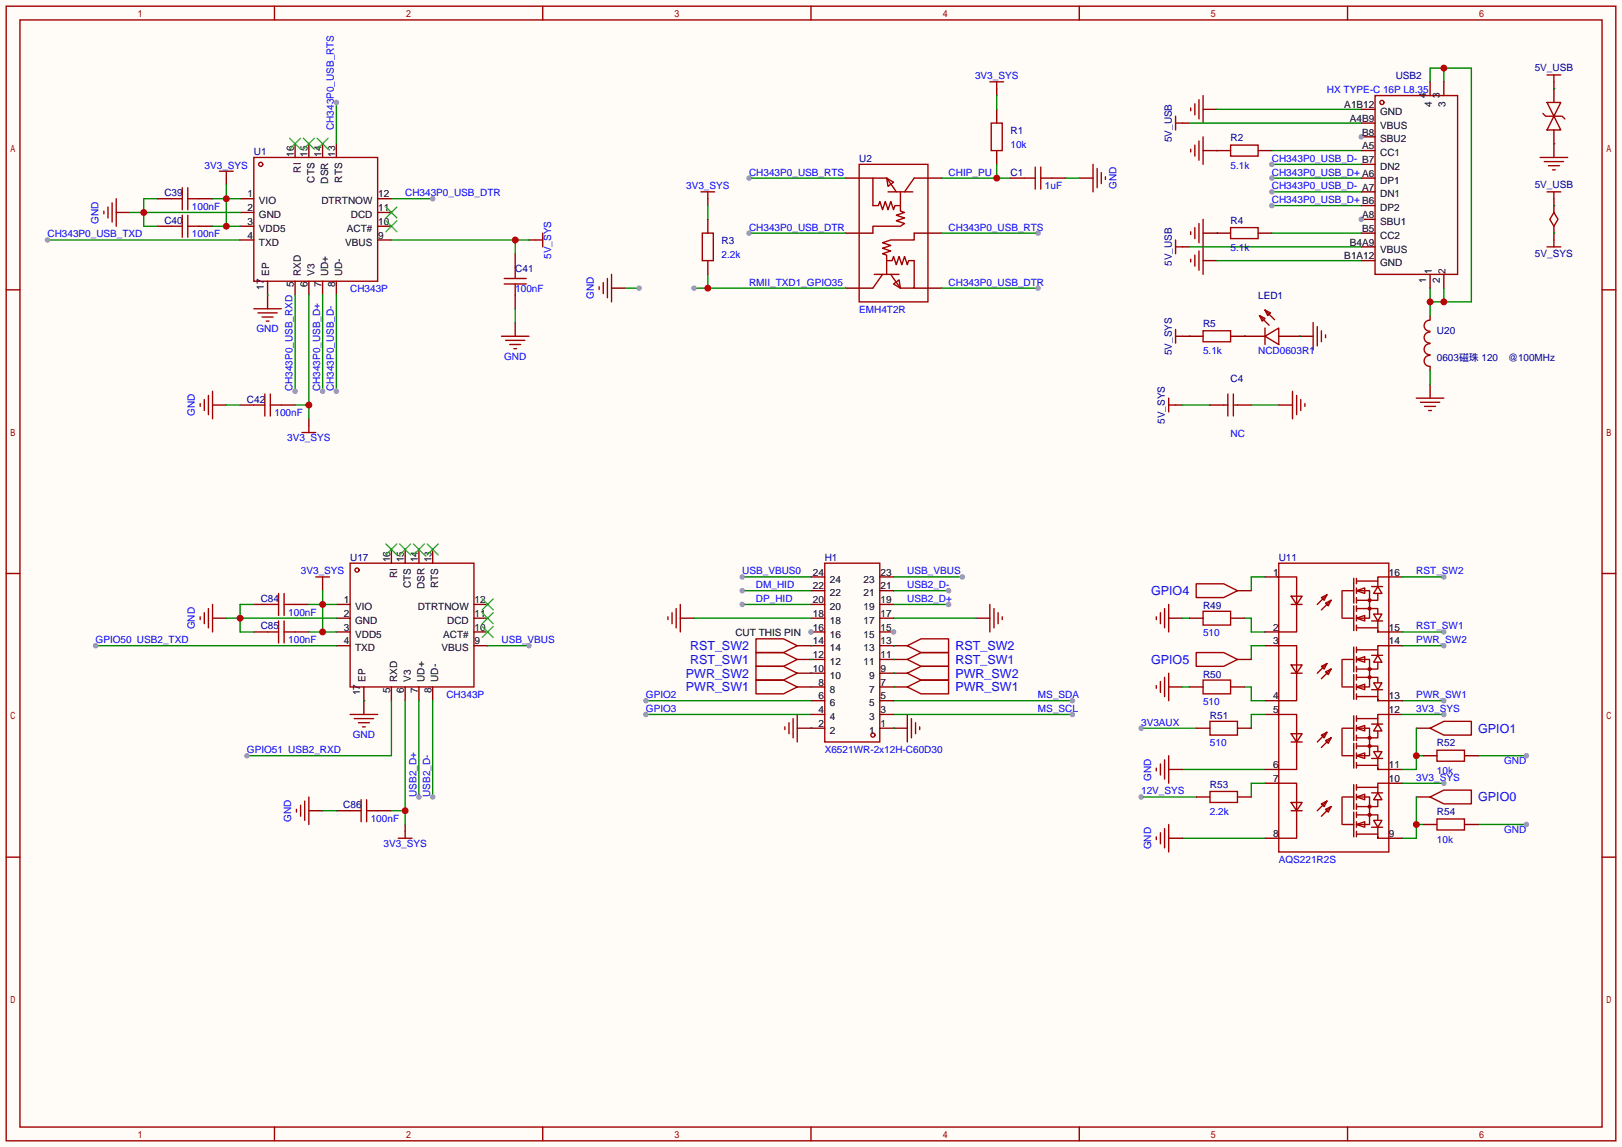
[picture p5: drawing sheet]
<svg xmlns="http://www.w3.org/2000/svg" width="299mm" height="212mm" viewBox="0 0 299 212" stroke-linecap="round" stroke-linejoin="round" font-family="sans-serif">
<path d="M0 0h299.5v211.8h-299.5z" fill="#fffcf7"/>
<g fill="none" stroke="#a10000" stroke-width=".25">
<path d="M1.1 1.1h297.2v209.6h-297.2zM3.7 3.7h292.1v204.5h-292.1zM50.7 1.1v2.6M100.2 1.1v2.6M149.7 1.1v2.6M199.3 1.1v2.6M248.8 1.1v2.6M1.1 53.5h2.6M295.8 53.5h2.5M1.1 105.9h2.6M295.8 105.9h2.5M1.1 158.3h2.6"/>
<path d="M295.8 158.3h2.5M50.7 208.2v2.5M100.2 208.2v2.5M149.7 208.2v2.5M199.3 208.2v2.5M248.8 208.2v2.5"/>
</g>
<path d="M229.7 114.2h1.3v2.5h2.6M233.6 106.6h-2.6v2.5M233.6 119.3h-2.6v2.5M229.7 126.9h1.3v2.5h2.6M259 129.4h7.6" fill="none" stroke="#008700" stroke-width=".25"/>
<circle cx="266.6" cy="129.4" r=".51" fill="#999"/>
<path d="M147.2 119.3h2.5M165 119.3h2.5M147.2 121.8h2.5M147.2 126.9h2.5M147.2 124.3h2.5M165 121.8h2.5M165 126.9h2.5M165 124.3h2.5M261.5 134.5h2.5M261.5 147.2h2.5" fill="none" stroke="#870000" stroke-width=".25"/>
<path d="M139.6 118h5.1l2.5 1.3-2.5 1.2h-5.1zM167.5 119.3l2.6-1.3h5v2.5h-5zM139.6 120.5h5.1l2.5 1.3-2.5 1.3h-5.1zM139.6 125.6h5.1l2.5 1.3-2.5 1.2h-5.1zM139.6 123.1h5.1l2.5 1.2-2.5 1.3h-5.1zM167.5 121.8l2.6-1.3h5v2.6h-5zM167.5 126.9l2.6-1.3h5v2.5h-5zM167.5 124.3l2.6-1.2h5v2.5h-5zM264 134.5l2.6-1.3h5.1v2.6h-5.1zM264 147.2l2.6-1.3h5.1v2.6h-5.1z" fill="none" stroke="#a10000" stroke-width=".25"/>
<path d="M272.9 139.6h8.9" fill="none" stroke="#008700" stroke-width=".25"/>
<circle cx="281.8" cy="139.6" r=".51" fill="#999"/>
<path d="M272.9 152.3h8.9" fill="none" stroke="#008700" stroke-width=".25"/>
<circle cx="281.8" cy="152.3" r=".51" fill="#999"/>
<path d="M218.3 114.2h1.3M210.7 134.5h10.2M218.3 126.9h1.3M218.3 154.8h15.3M218.3 142.1h15.3" fill="none" stroke="#008700" stroke-width=".25"/>
<path d="M286.9 38v1.2M286.9 41.8v1.3M215.8 114.2h2.5M228.5 109.1h2.5M215.8 126.9h2.5M228.5 121.8h2.5" fill="none" stroke="#870000" stroke-width=".25"/>
<path d="M286.9 39.2l.8 1.3-.8 1.3-.8-1.3zM213.5 113.9v.5M214.2 113.2v2M215 112.4v3.6M215.8 111.6v5.1M220.9 107.8h5l2.6 1.3-2.6 1.3h-5zM213.5 126.6v.5M214.2 125.9v2M215 125.1v3.6M215.8 124.3v5.1M220.9 120.5h5l2.6 1.3-2.6 1.3h-5z" fill="none" stroke="#a10000" stroke-width=".25"/>
<circle cx="210.7" cy="134.5" r=".51" fill="#999"/>
<path d="M210.7 147.2h10.2" fill="none" stroke="#008700" stroke-width=".25"/>
<circle cx="210.7" cy="147.2" r=".51" fill="#999"/>
<g fill="none" stroke="#870000" stroke-width=".25">
<path d="M286.9 15.1v1.3M218.3 22.7h1.3M222.1 20.2h2.6M222.1 27.8h2.6M286.9 26.5v2.6M286.9 36.7v1.3M218.3 45.6h1.3M222.1 48.1h2.6M222.1 43.1h2.6M264 58.3v.8M286.9 43.1v1.2M217 74.8h1.3"/>
<path d="M218.3 62.1h1.3M236.1 74.8h2.5M239.9 62.1h2.5M264 67.7v.8M264 71v2.5M125.6 114.2h2.5M180.2 114.2h2.6M233.6 119.3h2.5M233.6 106.6h2.5M233.6 116.7h2.5M256.4 119.3h2.6M256.4 106.6h2.6"/>
<path d="M256.4 116.7h2.6M147.2 134.5h2.5M165 134.5h2.5M233.6 132h2.5M233.6 129.4h2.5M256.4 132h2.6M256.4 129.4h2.6M233.6 144.7h2.5M233.6 154.8h2.5M233.6 142.1h2.5M256.4 144.7h2.6M256.4 154.8h2.6"/>
<path d="M256.4 142.1h2.6"/>
</g>
<g fill="none" stroke="#a10000" stroke-width=".25">
<path d="M219.8 19.9v.5M220.6 19.2v2M221.4 18.4v3.6M222.1 17.7v5M285.6 13.8h2.6M286.9 13.8v1.3M217 21.5v2.5M217 22.7h1.3M219.8 27.6v.5M220.6 26.8v2M221.4 26v3.6M222.1 25.3v5.1"/>
<path d="M284.4 29.1h5M285.1 29.8h3.6M285.6 35.4h2.6M285.9 30.6h2M286.6 31.4h.5M286.9 35.4v1.3M217 44.3v2.6M217 45.6h1.3M219.8 42.8v.5M219.8 47.9v.5M220.6 42v2.1M220.6 47.1v2"/>
<path d="M221.4 41.3v3.5M221.4 46.4v3.5M222.1 40.5v10.2M242.4 59.6v5M264 59.1a1.01 1.01 0 0 0-1.1 1.1 1.01 1.01 0 0 0 1.1 1M285.6 45.6h2.6M286.9 44.3v1.3M215.8 73.5v2.6M215.8 74.8h1.2M217 60.8v2.6M217 62.1h1.3M238.6 72.3v5"/>
<path d="M239.4 73v3.6M240.2 73.8v2M240.9 74.5v.6M243.2 60.3v3.6M244 61.1v2M244.7 61.8v.6M261.5 73.5h5.1M262.3 74.3h3.5M263 75.1h2M263.8 75.8h.5M264 65.6a1.01 1.01 0 0 0-1.1 1 1.01 1.01 0 0 0 1.1 1.1M264 63.5a1.01 1.01 0 0 0-1.1 1 1.01 1.01 0 0 0 1.1 1"/>
<path d="M264 61.3a1.01 1.01 0 0 0-1.1 1 1.01 1.01 0 0 0 1.1 1.1M123.3 113.9v.5M124.1 113.2v2M124.8 112.4v3.6M125.6 111.6v5.1M182.8 111.6v5.1M183.5 112.4v3.6M184.3 113.2v2M185 113.9v.5M235.8 119.3h3.6v10.1h-3.3M235.8 106.6h3.6v10.1h-3.3M236.1 104h20.3v53.4h-20.3z"/>
<path d="M238.4 110.1h2l-1 1.5zM238.4 111.6h2M244 110.4l1-.5-.5 1zM244.7 111.4l1-.5-.5 1zM245 109.9l-1.8 1.7M245.7 110.9l-1.7 1.7M247.8 109.1v5.1M247.9 114.2h2M247.9 109.1h2M249.9 106.8v4.6M249.9 111.9v4.6M249.9 119.5v4.6"/>
<path d="M250.4 114.2l1.6-.5v1zM250.4 109.1l1.6-.5v1zM250.4 106.8v1M250.4 108.6v1M250.4 110.4v1M250.4 111.9v1M250.4 113.7v1M250.4 115.4v1.1M250.4 119.5v1M250.6 109.1h2.3v1.8h1.5v-1.3M250.6 112.4h3.8v1M250.6 110.9h2.3v3.3h-2.3"/>
<path d="M250.6 116h3.8M253.2 114.7h2.1M253.2 108.3h2.1M253.6 113.4h1.5l-.7 1.3zM254.4 108.3l.7 1.3h-1.5zM254.4 114.7v2v-.2M254.4 107.3v1M254.4 116.7h2M256.4 119.3h-2v.7h-3.8M256.4 106.6h-2v.7h-3.8M144.9 134.2v.5M145.7 133.5v2"/>
<path d="M146.4 132.7v3.6M147.2 132v5M167.5 132v5M168.3 132.7v3.6M169 133.5v2M169.8 134.2v.5M235.8 132h3.6v10.1h-3.3M238.4 135.5h2l-1 1.5zM238.4 122.8h2l-1 1.5zM238.4 137h2M238.4 124.3h2M244 135.8l1-.5-.5 1z"/>
<path d="M244 123.1l1-.5-.5 1zM244.7 136.8l1-.5-.5 1zM244.7 124.1l1-.5-.5 1zM245 135.3l-1.8 1.7M245 122.6l-1.8 1.7M245.7 136.3l-1.7 1.7M245.7 123.6l-1.7 1.7M247.8 121.8v5.1M247.8 134.5v5.1M247.9 134.5h2M247.9 139.6h2M247.9 121.8h2"/>
<path d="M247.9 126.9h2M249.9 124.6v4.6M249.9 132.2v4.6M249.9 137.3v4.6M250.4 134.5l1.6-.5v1zM250.4 139.6l1.6-.5v1zM250.4 121.8l1.6-.5v1zM250.4 126.9l1.6-.5v1zM250.4 121.3v1M250.4 123.1v1M250.4 124.6v1M250.4 126.4v1"/>
<path d="M250.4 128.1v1.1M250.4 132.2v1M250.4 134v1M250.4 135.8v1M250.4 137.3v1M250.4 139.1v1M250.6 136.3h2.3v3.3h-2.3M250.6 137.8h3.8v1M250.6 134.5h2.3v1.8h1.5v-1.3M250.6 123.6h2.3v3.3h-2.3M250.6 125.1h3.8v1M250.6 121.8h2.3v1.8h1.5v-1.3"/>
<path d="M250.6 128.7h3.8M253.2 133.7h2.1M253.2 121h2.1M253.2 127.4h2.1M253.6 138.8h1.5l-.7 1.3zM253.6 126.1h1.5l-.7 1.3zM254.4 133.7l.7 1.3h-1.5zM254.4 127.4v2v-.2M254.4 121l.7 1.3h-1.5zM254.4 120v1M254.4 132.7v1M254.4 129.4h2"/>
<path d="M256.4 132h-2v.7h-3.8M235.8 144.7h3.6v10.1h-3.3M238.4 148.2h2l-1 1.5zM238.4 149.7h2M244 148.5l1-.5-.5 1zM244.7 149.5l1-.5-.5 1zM245 148l-1.8 1.7M245.7 149l-1.7 1.7M247.8 147.2v5.1M247.9 147.2h2M247.9 152.3h2M249.9 144.9v4.6"/>
<path d="M249.9 150v4.6M250.4 147.2l1.6-.5v1zM250.4 152.3l1.6-.5v1zM250.4 140.8v1.1M250.4 144.9v1M250.4 146.7v1M250.4 148.5v1M250.4 150v1M250.4 151.8v1M250.4 153.5v1.1M250.6 149h2.3v3.3h-2.3M250.6 150.5h3.8v1"/>
<path d="M250.6 147.2h2.3v1.8h1.5v-1.3M250.6 154.1h3.8M250.6 141.4h3.8M253.2 146.4h2.1M253.2 152.8h2.1M253.2 140.1h2.1M253.6 151.5h1.5l-.7 1.3zM254.4 152.8v2v-.2M254.4 146.4l.7 1.3h-1.5zM254.4 140.1v2v-.2M254.4 145.4v1M254.4 154.8h2"/>
<path d="M254.4 142.1h2M256.4 144.7h-2v.7h-3.8"/>
<circle cx="252.9" cy="110.9" r=".25"/>
<circle cx="252.9" cy="112.4" r=".25"/>
<circle cx="252.9" cy="137.8" r=".25"/>
<circle cx="252.9" cy="125.1" r=".25"/>
<circle cx="252.9" cy="136.3" r=".25"/>
<circle cx="252.9" cy="123.6" r=".25"/>
<circle cx="252.9" cy="150.5" r=".25"/>
<circle cx="252.9" cy="149" r=".25"/>
</g>
<path d="M224.7 27.8h.1M224.7 43.1h.1M218.3 74.8h5.1M219.6 62.1h.1M229.7 62.1h.1M231 74.8h5.1M239.9 62.1h.1M233.6 132h-2.6v2.5M259 132h7.6M233.6 144.7h-2.6v2.5" fill="none" stroke="#008700" stroke-width=".25"/>
<circle cx="266.6" cy="132" r=".51" fill="#999"/>
<path d="M259 119.3h7.6" fill="none" stroke="#008700" stroke-width=".25"/>
<circle cx="266.6" cy="119.3" r=".51" fill="#999"/>
<path d="M259 116.7h7.6" fill="none" stroke="#008700" stroke-width=".25"/>
<circle cx="266.6" cy="116.7" r=".51" fill="#999"/>
<path d="M259 106.6h7.6" fill="none" stroke="#008700" stroke-width=".25"/>
<circle cx="266.6" cy="106.6" r=".51" fill="#999"/>
<path d="M259 144.7h7.6" fill="none" stroke="#008700" stroke-width=".25"/>
<circle cx="266.6" cy="144.7" r=".51" fill="#999"/>
<path d="M261.5 147.2v7.6h-2.5M261.5 152.3h1.3" fill="none" stroke="#008700" stroke-width=".25"/>
<circle cx="261.5" cy="152.3" r=".63" fill="#c00"/>
<path d="M261.5 134.5v7.6h-2.5M261.5 139.6h1.3" fill="none" stroke="#008700" stroke-width=".25"/>
<circle cx="261.5" cy="139.6" r=".63" fill="#c00"/>
<g fill="none" stroke="#870000" stroke-width=".25">
<path d="M184 16.4v1.3M29.1 36.7h2.5M36.7 36.7h2.5M41.8 32.9v1.3M44.3 36.7h2.6M44.3 39.2h2.6M54.5 26.5v2.6M57 26.5v2.6M59.6 26.5v2.6M62.1 26.5v2.6M69.7 36.7h2.6M69.7 39.2h2.6"/>
<path d="M130.7 36.7v1.3M29.1 41.8h2.5M36.7 41.8h2.5M44.3 44.3h2.6M44.3 41.8h2.6M49.4 51.9v5.1M54.5 51.9v2.6M57 51.9v2.6M59.6 51.9v2.6M62.1 51.9v2.6M69.7 44.3h2.6M69.7 41.8h2.6"/>
<path d="M95.1 46.9v2.5M95.1 54.5v2.5M95.1 59.6v2.5M97.7 44.3h1.2M39.2 74.8h2.6M44.3 74.8h2.6M51.9 74.8h2.6M57 77.3v1.3M46.9 111.6h2.5M46.9 116.7h2.5M54.5 111.6h2.5M54.5 116.7h2.5"/>
<path d="M59.6 107.8v1.3M62.1 111.6h2.5M62.1 114.2h2.5M62.1 116.7h2.5M62.1 119.3h2.5M72.3 101.5v2.5M74.8 101.5v2.5M77.3 101.5v2.5M79.9 101.5v2.5M87.5 111.6h2.5M87.5 114.2h2.5M87.5 116.7h2.5"/>
<path d="M87.5 119.3h2.5M67.2 126.9v5.1M72.3 126.9v2.5M74.8 126.9v2.5M77.3 126.9v2.5M79.9 126.9v2.5M57 149.7h2.6M62.1 149.7h2.5M69.7 149.7h2.6M74.8 152.3v1.2M215.8 142.1h2.5M215.8 154.8h2.5"/>
</g>
<g fill="none" stroke="#a10000" stroke-width=".25">
<path d="M182.8 15.1h2.5M184 15.1v1.3M31.6 36.7h2.1M33.7 34.7v4M33.7 39.8v4M34.7 34.7v4M34.7 39.8v4M34.7 36.7h2M40.5 31.6h2.6M41.8 31.6v1.3M46.9 29.1h22.8v22.8h-22.8zM129.4 35.4h2.6"/>
<path d="M130.7 35.4v1.3M31.6 41.8h2.1M34.7 41.8h2M46.9 57h5M47.6 57.8h3.6M48.4 58.5h2M49.1 59.3h.6M93.1 52.5h4.1M93.1 51.4h4.1M95.1 49.4v2M95.1 52.5v2M98.9 44.3h1.3"/>
<path d="M100.2 43.1v2.5M37 74.5v.6M37.7 73.8v2M38.5 73v3.6M39.2 72.3v5M46.9 74.8h2M48.9 72.8v4M49.9 74.8h2M49.9 72.8v4M55.8 79.9h2.5M57 78.6v1.3M92.6 62.1h5.1"/>
<path d="M93.3 62.9h3.6M94.1 63.6h2M94.9 64.4h.5M49.4 116.7h2M49.4 111.6h2M51.4 109.6v4.1M51.4 114.7v4M52.5 116.7h2M52.5 109.6v4.1M52.5 114.7v4M52.5 111.6h2M58.3 106.6h2.5"/>
<path d="M59.6 106.6v1.2M64.6 104h22.9v22.9h-22.9zM64.6 132h5.1M65.4 132.7h3.6M66.2 133.5h2M66.9 134.2h.5M215.8 139.6v5.1M54.7 149.5v.5M55.5 148.7v2M56.3 148v3.5M57 147.2v5.1M64.6 149.7h2.1"/>
<path d="M66.7 147.7v4.1M67.7 149.7h2M67.7 147.7v4.1M73.5 154.8h2.6M74.8 153.5v1.3M213.5 141.9v.5M213.5 154.6v.5M214.2 141.1v2M214.2 153.8v2M215 140.3v3.6M215 153v3.6M215.8 152.3v5.1"/>
<circle cx="48.1" cy="30.4" r=".38"/>
<circle cx="65.9" cy="105.3" r=".38"/>
</g>
<g fill="none" stroke="#3c3" stroke-width=".25">
<path d="M53.5 25.5l2 2.1M55.5 25.5l-2 2.1M56 25.5l2 2.1M58 25.5l-2 2.1M58.5 25.5l2.1 2.1M60.6 25.5l-2.1 2.1M71.2 38.2l2.1 2.1M73.3 38.2l-2.1 2.1M71.2 40.8l2.1 2M73.3 40.8l-2.1 2M71.2 100.5l2.1 2M73.3 100.5l-2.1 2"/>
<path d="M73.8 100.5l2 2M75.8 100.5l-2 2M76.3 100.5l2.1 2M78.4 100.5l-2.1 2M78.9 100.5l2 2M80.9 100.5l-2 2M89 115.7l2.1 2M89 113.2l2.1 2M89 110.6l2.1 2M91.1 115.7l-2.1 2M91.1 113.2l-2.1 2M91.1 110.6l-2.1 2"/>
</g>
<path d="M39.2 36.7h5.1M41.8 34.2v7.6M39.2 41.8h5.1M49.4 54.5h.1M67.2 129.4h.1" fill="none" stroke="#008700" stroke-width=".25"/>
<g fill="#c00">
<circle cx="41.8" cy="36.7" r=".63"/>
<circle cx="41.8" cy="41.8" r=".63"/>
</g>
<path d="M57 116.7h5.1M57 111.6h5.1M59.6 109.1v7.6" fill="none" stroke="#008700" stroke-width=".25"/>
<g fill="#c00">
<circle cx="59.6" cy="116.7" r=".63"/>
<circle cx="59.6" cy="111.6" r=".63"/>
</g>
<path d="M21.5 39.2h2.5M39.2 114.2h2.6" fill="none" stroke="#870000" stroke-width=".25"/>
<path d="M19.2 39v.5M19.9 38.2v2.1M20.7 37.5v3.5M21.5 36.7v5.1M37 113.9v.5M37.7 113.2v2M38.5 112.4v3.6M39.2 111.6v5.1" fill="none" stroke="#a10000" stroke-width=".25"/>
<path d="M24 39.2h20.3M29.1 36.7h-2.6v5.1h2.6" fill="none" stroke="#008700" stroke-width=".25"/>
<circle cx="26.5" cy="39.2" r=".63" fill="#c00"/>
<path d="M41.8 114.2h20.3M46.9 111.6h-2.6v5.1h2.6" fill="none" stroke="#008700" stroke-width=".25"/>
<circle cx="44.3" cy="114.2" r=".63" fill="#c00"/>
<path d="M8.8 44.3h35.5" fill="none" stroke="#008700" stroke-width=".25"/>
<circle cx="8.8" cy="44.3" r=".51" fill="#999"/>
<path d="M17.7 119.3h44.4" fill="none" stroke="#008700" stroke-width=".25"/>
<circle cx="17.7" cy="119.3" r=".51" fill="#999"/>
<path d="M72.3 129.4v10.2h-26.7" fill="none" stroke="#008700" stroke-width=".25"/>
<circle cx="45.6" cy="139.6" r=".51" fill="#999"/>
<path d="M54.5 54.5v17.8" fill="none" stroke="#008700" stroke-width=".25"/>
<circle cx="54.5" cy="72.3" r=".51" fill="#999"/>
<path d="M57 54.5v22.8M54.5 74.8h2.5" fill="none" stroke="#008700" stroke-width=".25"/>
<circle cx="57" cy="74.8" r=".63" fill="#c00"/>
<path d="M74.8 129.4v22.9M72.3 149.7h2.5" fill="none" stroke="#008700" stroke-width=".25"/>
<circle cx="74.8" cy="149.7" r=".63" fill="#c00"/>
<path d="M59.6 54.5v17.8M41.8 74.8h2.5M59.6 149.7h2.5" fill="none" stroke="#008700" stroke-width=".25"/>
<circle cx="59.6" cy="72.3" r=".51" fill="#999"/>
<path d="M77.3 129.4v17.8" fill="none" stroke="#008700" stroke-width=".25"/>
<circle cx="77.3" cy="147.2" r=".51" fill="#999"/>
<path d="M62.1 54.5v17.8" fill="none" stroke="#008700" stroke-width=".25"/>
<circle cx="62.1" cy="72.3" r=".51" fill="#999"/>
<path d="M79.9 129.4v17.8" fill="none" stroke="#008700" stroke-width=".25"/>
<circle cx="79.9" cy="147.2" r=".51" fill="#999"/>
<path d="M72.3 44.3h25.4M95.1 44.3v2.6" fill="none" stroke="#008700" stroke-width=".25"/>
<circle cx="95.1" cy="44.3" r=".63" fill="#c00"/>
<path d="M62.1 18.9v7.6M95.1 57v2.6" fill="none" stroke="#008700" stroke-width=".25"/>
<circle cx="62.1" cy="18.9" r=".51" fill="#999"/>
<path d="M72.3 36.7h7.6" fill="none" stroke="#008700" stroke-width=".25"/>
<circle cx="79.9" cy="36.7" r=".51" fill="#999"/>
<path d="M183 22.7h2v5.1h-2z" fill="none" stroke="#a10000" stroke-width=".25"/>
<path d="M184 20.2v2.5M184 27.8v2.6" fill="none" stroke="#870000" stroke-width=".25"/>
<path d="M173.9 32.9h12.7M184 30.4v2.5" fill="none" stroke="#008700" stroke-width=".25"/>
<circle cx="184" cy="32.9" r=".63" fill="#c00"/>
<path d="M186.6 32.9h2.5M194.2 32.9h2.5M199.3 32.9h2.5M112.9 53.2h2.5" fill="none" stroke="#870000" stroke-width=".25"/>
<path d="M189.1 32.9h2M191.1 30.9v4M192.2 30.9v4M192.2 32.9h2M201.8 30.4v5M202.6 31.1v3.6M203.3 31.9v2M204.1 32.6v.5M110.6 53v.5M111.4 52.2v2M112.1 51.4v3.6M112.9 50.7v5.1" fill="none" stroke="#a10000" stroke-width=".25"/>
<path d="M115.4 53.2h2.6" fill="none" stroke="#008700" stroke-width=".25"/>
<circle cx="118" cy="53.2" r=".51" fill="#999"/>
<path d="M196.7 32.9h2.6M173.9 53.2h17.7" fill="none" stroke="#008700" stroke-width=".25"/>
<path d="M158.6 30.4h12.7v25.4h-12.7zM163.7 32.9l1.3 .8-1 .7zM164 35.4h4.5M165.5 35.4l-1.8-2.5h-2.5v5.1h1l.2-.8 .5 1.5 .5-1.5 .6 1.5 .5-1.5 .5 1.5 .2-.7h1M166.2 35.4v3.6l.8 .2-1.5 .6 1.5 .5-1.5 .5 1.5 .5-.8 .5h-5v1.3M168.8 32.9l-1.8 2.5M161.4 50.7h4.6M162.9 50.7l-1.7 2.5M163.7 48.1h1l.3-.7 .5 1.5 .5-1.5 .5 1.5 .5-1.5 .5 1.5 .3-.8h1v5.1h-2.6l-1.7-2.5M165 52.5l1-.8 .2 1.5zM168.8 43.1v1.2h-4.3l-1.6 .5 1.6 .5-1.6 .5 1.6 .6-1.6 .5 .8 .2v3.6" fill="none" stroke="#a10000" stroke-width=".25"/>
<path d="M156.1 32.9h5.1M168.8 32.9h5.1M156.1 53.2h5.1M156.1 43.1h5.1M168.8 53.2h5.1M168.8 43.1h5.1" fill="none" stroke="#870000" stroke-width=".25"/>
<circle cx="191.6" cy="53.2" r=".51" fill="#999"/>
<path d="M138.3 43.1h17.8" fill="none" stroke="#008700" stroke-width=".25"/>
<circle cx="138.3" cy="43.1" r=".51" fill="#999"/>
<path d="M138.3 32.9h17.8" fill="none" stroke="#008700" stroke-width=".25"/>
<circle cx="138.3" cy="32.9" r=".51" fill="#999"/>
<path d="M173.9 43.1h17.7" fill="none" stroke="#008700" stroke-width=".25"/>
<circle cx="191.6" cy="43.1" r=".51" fill="#999"/>
<path d="M184 17.7v2.5M128.1 53.2h28M130.7 50.7v2.5" fill="none" stroke="#008700" stroke-width=".25"/>
<circle cx="130.7" cy="53.2" r=".63" fill="#c00"/>
<circle cx="128.1" cy="53.2" r=".51" fill="#999"/>
<path d="M286.9 16.4h.1M234.8 30.4h16.5M286.9 26.5h.1" fill="none" stroke="#008700" stroke-width=".25"/>
<circle cx="234.8" cy="30.4" r=".51" fill="#999"/>
<path d="M234.8 35.4h16.5" fill="none" stroke="#008700" stroke-width=".25"/>
<circle cx="234.8" cy="35.4" r=".51" fill="#999"/>
<path d="M234.8 38h16.5" fill="none" stroke="#008700" stroke-width=".25"/>
<circle cx="234.8" cy="38" r=".51" fill="#999"/>
<path d="M234.8 32.9h16.5" fill="none" stroke="#008700" stroke-width=".25"/>
<circle cx="234.8" cy="32.9" r=".51" fill="#999"/>
<path d="M130.7 38v2.5M219.6 22.7h31.7M224.7 20.2h26.6M234.8 27.8h16.5M286.9 38h.1M219.6 45.6h31.7M224.7 48.1h26.6M234.8 43.1h16.5M286.9 43.1h.1M165 132h33" fill="none" stroke="#008700" stroke-width=".25"/>
<circle cx="198" cy="132" r=".51" fill="#999"/>
<path d="M165 129.4h33" fill="none" stroke="#008700" stroke-width=".25"/>
<circle cx="198" cy="129.4" r=".51" fill="#999"/>
<path d="M264 15.1v-2.5h7.7v43.2h-7.7M266.6 12.6v2.5M264 53.2v5.1M266.6 53.2v2.6M264 68.5v2.5" fill="none" stroke="#008700" stroke-width=".25"/>
<g fill="#c00">
<circle cx="264" cy="55.8" r=".63"/>
<circle cx="266.6" cy="55.8" r=".63"/>
<circle cx="266.6" cy="12.6" r=".63"/>
</g>
<path d="M165 106.6h12.7" fill="none" stroke="#008700" stroke-width=".25"/>
<circle cx="177.7" cy="106.6" r=".51" fill="#999"/>
<path d="M137 106.6h12.7" fill="none" stroke="#008700" stroke-width=".25"/>
<circle cx="137" cy="106.6" r=".51" fill="#999"/>
<path d="M137 109.1h12.7" fill="none" stroke="#008700" stroke-width=".25"/>
<circle cx="137" cy="109.1" r=".51" fill="#999"/>
<path d="M137 111.6h12.7" fill="none" stroke="#008700" stroke-width=".25"/>
<circle cx="137" cy="111.6" r=".51" fill="#999"/>
<path d="M128.1 114.2h21.6M165 114.2h15.2M165 109.1h10.1" fill="none" stroke="#008700" stroke-width=".25"/>
<circle cx="175.1" cy="109.1" r=".51" fill="#999"/>
<path d="M165 111.6h10.1" fill="none" stroke="#008700" stroke-width=".25"/>
<circle cx="175.1" cy="111.6" r=".51" fill="#999"/>
<path d="M90 119.3h7.7" fill="none" stroke="#008700" stroke-width=".25"/>
<circle cx="97.7" cy="119.3" r=".51" fill="#999"/>
<path d="M119.3 132h30.4" fill="none" stroke="#008700" stroke-width=".25"/>
<circle cx="119.3" cy="132" r=".51" fill="#999"/>
<path d="M119.3 129.4h30.4" fill="none" stroke="#008700" stroke-width=".25"/>
<circle cx="119.3" cy="129.4" r=".51" fill="#999"/>
<path d="M286.9 16.4v2.5M251.3 20.2h2.6M251.3 22.7h2.6M251.3 27.8h2.6M251.3 32.9h2.6M251.3 35.4h2.6M286.9 24v2.5M251.3 45.6h2.6M251.3 48.1h2.6M251.3 40.5h2.6" fill="none" stroke="#870000" stroke-width=".25"/>
<g fill="none" stroke="#a10000" stroke-width=".25">
<path d="M253.9 17.7h15.2v33h-15.2zM285.6 18.9h2.6l-1.3 2.6zM284.9 21l.5 .5h3l.5 .5M286.9 21.5l1.3 2.5h-2.6z"/>
<circle cx="255.1" cy="18.9" r=".38"/>
</g>
<circle cx="251.3" cy="40.5" r=".51" fill="#999"/>
<path d="M251.3 38h2.6M251.3 30.4h2.6M251.3 25.3h2.6M251.3 43.1h2.6" fill="none" stroke="#870000" stroke-width=".25"/>
<circle cx="251.3" cy="25.3" r=".51" fill="#999"/>
<g fill="none" stroke="#870000" stroke-width=".25">
<path d="M264 15.1v2.6M266.6 15.1v2.6M264 50.7v2.5M266.6 50.7v2.5M149.7 106.6h2.6M149.7 109.1h2.6M149.7 111.6h2.6M149.7 114.2h2.6M149.7 116.7h2.6M162.4 134.5h2.6M162.4 132h2.6M162.4 129.4h2.6"/>
<path d="M162.4 126.9h2.6M162.4 124.3h2.6"/>
</g>
<g fill="none" stroke="#a10000" stroke-width=".25">
<path d="M152.3 104h10.1v33h-10.1z"/>
<circle cx="161.2" cy="135.8" r=".38"/>
</g>
<circle cx="149.7" cy="116.7" r=".51" fill="#999"/>
<path d="M149.7 119.3h2.6M162.4 119.3h2.6M162.4 116.7h2.6M149.7 121.8h2.6M162.4 121.8h2.6" fill="none" stroke="#870000" stroke-width=".25"/>
<circle cx="165" cy="116.7" r=".51" fill="#999"/>
<g fill="none" stroke="#870000" stroke-width=".25">
<path d="M224.7 27.8h2.5M232.3 27.8h2.5M130.7 40.5v2.6M130.7 48.1v2.6M224.7 43.1h2.5M232.3 43.1h2.5M219.6 62.1h2.5M223.4 74.8h2.5M227.2 62.1h6.4M228.5 74.8h2.5M236.1 62.1h3.8M162.4 114.2h2.6"/>
<path d="M162.4 111.6h2.6M162.4 109.1h2.6M162.4 106.6h2.6M219.6 114.2h2.5M227.2 114.2h2.5M149.7 124.3h2.6M149.7 126.9h2.6M149.7 129.4h2.6M149.7 132h2.6M149.7 134.5h2.6M219.6 126.9h2.5M220.9 134.5h2.5"/>
<path d="M227.2 126.9h2.5M228.5 134.5h2.5M262.8 139.6h2.5M270.4 139.6h2.5M220.9 147.2h2.5M228.5 147.2h2.5M262.8 152.3h2.5M270.4 152.3h2.5"/>
</g>
<path d="M149.7 119.3h.1M165 119.3h.1M149.7 124.3h.1M149.7 126.9h.1M149.7 121.8h.1M149.7 134.5h.1M165 124.3h.1M165 126.9h.1M165 121.8h.1M165 134.5h.1" fill="none" stroke="#008700" stroke-width=".25"/>
<g fill="none" stroke="#a10000" stroke-width=".25">
<path d="M227.2 26.8h5.1v2h-5.1zM129.7 43.1h2v5h-2zM227.2 42h5.1v2.1h-5.1zM232.5 58.3l1.1 .5-.6 .5zM232.5 58.3l1.8 1.8M233.6 57.3l1 .5-.5 .5zM233.6 57.3l1.7 1.8M222.1 61.1h5.1v2h-5.1zM225.9 74.8h.8M226.7 72.8v4M227.7 72.8v4M227.7 74.8h.8"/>
<path d="M233.6 62.1l2.5-1.5v3zM233.6 60.6v3M222.1 112.9h5.1v2.5h-5.1zM222.1 125.6h5.1v2.5h-5.1zM223.4 133.2h5.1v2.6h-5.1zM265.3 138.6h5.1v2h-5.1zM223.4 146.2h5.1v2h-5.1zM265.3 151.3h5.1v2h-5.1z"/>
</g>
<g font-size="2.3" fill="#00f">
<text x="212.5" y="109.9">GPIO4</text>
<text x="126.6" y="125.1">PWR_SW2</text>
<text x="127.4" y="120.1">RST_SW2</text>
<text x="127.4" y="122.6">RST_SW1</text>
<text x="176.4" y="120.1">RST_SW2</text>
<text x="176.4" y="122.6">RST_SW1</text>
<text x="176.4" y="125.1">PWR_SW2</text>
<text x="212.5" y="122.6">GPIO5</text>
<text x="126.6" y="127.7">PWR_SW1</text>
<text x="176.4" y="127.7">PWR_SW1</text>
<text x="272.9" y="135.3">GPIO1</text>
<text x="272.9" y="148">GPIO0</text>
</g>
<g font-size="1.8" fill="#00f">
<text x="180" y="14.7">3V3_SYS</text>
<text x="245" y="17.2">HX TYPE-C 16P L8.35</text>
<text x="61.6" y="24" transform="rotate(-90 61.6 24)">CH343P0_USB_RTS</text>
<text x="186.6" y="27.4">10k</text>
<text x="234.8" y="29.9">CH343P0_USB_D- B7</text>
<text x="37.8" y="31.2">3V3_SYS</text>
<text x="126.7" y="35">3V3_SYS</text>
<text x="138.3" y="32.4">CH343P0_USB_RTS</text>
<text x="175.1" y="32.4">CHIP_PU</text>
<text x="192.9" y="35">1uF</text>
<text x="206.2" y="34.9" transform="rotate(-90 206.2 34.9)">GND</text>
<text x="227.2" y="31.2">5.1k</text>
<text x="234.8" y="35">CH343P0_USB_D- A7</text>
<text x="234.8" y="32.4">CH343P0_USB_D+ A6</text>
<text x="18.2" y="41.3" transform="rotate(-90 18.2 41.3)">GND</text>
<text x="35.4" y="38.8">100nF</text>
<text x="74.8" y="36.2">CH343P0_USB_DTR</text>
<text x="234.8" y="37.5">CH343P0_USB_D+ B6</text>
<text x="8.8" y="43.9">CH343P0_USB_TXD</text>
<text x="35.4" y="43.9">100nF</text>
<text x="101.8" y="47.8" transform="rotate(-90 101.8 47.8)">5V_SYS</text>
<text x="133.2" y="47.7">2.2k</text>
<text x="138.3" y="42.6">CH343P0_USB_DTR</text>
<text x="175.1" y="42.6">CH343P0_USB_RTS</text>
<text x="227.2" y="46.4">5.1k</text>
<text x="138.3" y="52.8">RMII_TXD1_GPIO35</text>
<text x="175.1" y="52.8">CH343P0_USB_DTR</text>
<text x="64.6" y="54">CH343P</text>
<text x="95.1" y="54">100nF</text>
<text x="109.6" y="55.3" transform="rotate(-90 109.6 55.3)">GND</text>
<text x="158.6" y="57.8">EMH4T2R</text>
<text x="47.3" y="61.4">GND</text>
<text x="222.1" y="65.5">5.1k</text>
<text x="232.3" y="65.5">NCD0603R1</text>
<text x="93.1" y="66.5">GND</text>
<text x="36" y="76.9" transform="rotate(-90 36 76.9)">GND</text>
<text x="50.7" y="76.9">100nF</text>
<text x="54" y="72.3" transform="rotate(-90 54 72.3)">CH343P0_USB_RXD</text>
<text x="59.1" y="72.3" transform="rotate(-90 59.1 72.3)">CH343P0_USB_D+</text>
<text x="61.6" y="72.3" transform="rotate(-90 61.6 72.3)">CH343P0_USB_D-</text>
<text x="53" y="81.5">3V3_SYS</text>
<text x="227.2" y="80.7">NC</text>
<text x="55.6" y="106.1">3V3_SYS</text>
<text x="137" y="106.1">USB_VBUS0</text>
<text x="167.5" y="106.1">USB_VBUS</text>
<text x="261.5" y="106.1">RST_SW2</text>
<text x="53.2" y="113.7">100nF</text>
<text x="139.6" y="108.6">DM_HID</text>
<text x="139.6" y="111.2">DP_HID</text>
<text x="167.5" y="108.6">USB2_D-</text>
<text x="167.5" y="111.2">USB2_D+</text>
<text x="17.7" y="118.8">GPIO50 USB2_TXD</text>
<text x="36" y="116.2" transform="rotate(-90 36 116.2)">GND</text>
<text x="53.2" y="118.8">100nF</text>
<text x="92.6" y="118.8">USB_VBUS</text>
<text x="222.1" y="117.5">510</text>
<text x="261.5" y="118.8">PWR_SW2</text>
<text x="261.5" y="116.3">RST_SW1</text>
<text x="82.4" y="129">CH343P</text>
<text x="119.3" y="131.5">GPIO3</text>
<text x="119.3" y="129">GPIO2</text>
<text x="191.6" y="131.5">MS_SCL</text>
<text x="191.6" y="129">MS_SDA</text>
<text x="222.1" y="130.2">510</text>
<text x="261.5" y="129">PWR_SW1</text>
<text x="261.5" y="131.5">3V3_SYS</text>
<text x="65.1" y="136.3">GND</text>
<text x="210.7" y="134">3V3AUX</text>
<text x="223.4" y="137.8">510</text>
<text x="45.6" y="139.1">GPIO51 USB2_RXD</text>
<text x="152.3" y="139.1">X6521WR-2x12H-C60D30</text>
<text x="265.3" y="142.9">10k</text>
<text x="277.7" y="141.1">GND</text>
<text x="76.9" y="147.2" transform="rotate(-90 76.9 147.2)">USB2_D+</text>
<text x="79.4" y="147.2" transform="rotate(-90 79.4 147.2)">USB2_D-</text>
<text x="210.7" y="146.7">12V_SYS</text>
<text x="212.5" y="144.2" transform="rotate(-90 212.5 144.2)">GND</text>
<text x="261.5" y="144.2">3V3_SYS</text>
<text x="53.8" y="151.8" transform="rotate(-90 53.8 151.8)">GND</text>
<text x="68.5" y="151.8">100nF</text>
<text x="223.4" y="150.5">2.2k</text>
<text x="265.3" y="155.6">10k</text>
<text x="277.7" y="153.8">GND</text>
<text x="70.8" y="156.4">3V3_SYS</text>
<text x="212.5" y="156.9" transform="rotate(-90 212.5 156.9)">GND</text>
<text x="236.1" y="159.4">AQS221R2S</text>
</g>
<g font-size="1.8" fill="#000080">
<text x="257.7" y="14.7">USB2</text>
<text x="283.4" y="13.1">5V_USB</text>
<text x="46.9" y="28.6">U1</text>
<text x="158.6" y="29.9">U2</text>
<text x="186.6" y="24.8">R1</text>
<text x="216.3" y="26.3" transform="rotate(-90 216.3 26.3)">5V_USB</text>
<text x="227.2" y="26.1">R2</text>
<text x="186.6" y="32.4">C1</text>
<text x="283.4" y="34.7">5V_USB</text>
<text x="30.4" y="41.3">C40</text>
<text x="30.4" y="36.2">C39</text>
<text x="227.2" y="41.3">R4</text>
<text x="133.2" y="45.1">R3</text>
<text x="283.4" y="47.4">5V_SYS</text>
<text x="95.1" y="50.2">C41</text>
<text x="216.3" y="49.1" transform="rotate(-90 216.3 49.1)">5V_USB</text>
<text x="232.3" y="55.3">LED1</text>
<text x="216.3" y="65.6" transform="rotate(-90 216.3 65.6)">5V_SYS</text>
<text x="222.1" y="60.4">R5</text>
<text x="265.3" y="61.6">U20</text>
<text x="227.2" y="70.5">C4</text>
<text x="265.3" y="66.7">0603磁珠 120</text>
<text x="278.4" y="66.7">@100MHz</text>
<text x="45.6" y="74.3">C42</text>
<text x="215.1" y="78.3" transform="rotate(-90 215.1 78.3)">5V_SYS</text>
<text x="64.6" y="103.6">U17</text>
<text x="152.3" y="103.6">H1</text>
<text x="236.1" y="103.6">U11</text>
<text x="48.1" y="111.2">C84</text>
<text x="222.1" y="112.4">R49</text>
<text x="48.1" y="116.3">C85</text>
<text x="222.1" y="125.1">R50</text>
<text x="223.4" y="132.8">R51</text>
<text x="265.3" y="137.8">R52</text>
<text x="63.4" y="149.3">C86</text>
<text x="223.4" y="145.5">R53</text>
<text x="265.3" y="150.5">R54</text>
</g>
<g font-size="1.8">
<text x="248.2" y="20">A1B12</text>
<text x="249.2" y="22.5">A4B9</text>
<text x="254.8" y="21.2">GND</text>
<text x="254.8" y="23.8">VBUS</text>
<text x="263.3" y="18.1" transform="rotate(-90 263.3 18.1)">4</text>
<text x="264.3" y="19.7" transform="rotate(-90 264.3 19.7)">4</text>
<text x="265.9" y="18.1" transform="rotate(-90 265.9 18.1)">3</text>
<text x="266.9" y="19.7" transform="rotate(-90 266.9 19.7)">3</text>
<text x="54.3" y="29" transform="rotate(-90 54.3 29)">16</text>
<text x="56.8" y="29" transform="rotate(-90 56.8 29)">15</text>
<text x="59.3" y="29" transform="rotate(-90 59.3 29)">14</text>
<text x="61.9" y="29" transform="rotate(-90 61.9 29)">13</text>
<text x="251.5" y="27.6">A5</text>
<text x="251.5" y="25">B8</text>
<text x="254.8" y="28.9">CC1</text>
<text x="254.8" y="26.3">SBU2</text>
<text x="55.5" y="31.9" transform="rotate(-90 55.5 31.9)">RI</text>
<text x="58.1" y="33.7" transform="rotate(-90 58.1 33.7)">CTS</text>
<text x="60.6" y="33.9" transform="rotate(-90 60.6 33.9)">DSR</text>
<text x="63.1" y="33.7" transform="rotate(-90 63.1 33.7)">RTS</text>
<text x="254.8" y="33.9">DP1</text>
<text x="254.8" y="31.4">DN2</text>
<text x="45.7" y="36.5">1</text>
<text x="45.7" y="39">2</text>
<text x="45.7" y="41.6">3</text>
<text x="47.8" y="37.7">VIO</text>
<text x="47.8" y="40.3">GND</text>
<text x="59.3" y="37.7">DTRTNOW</text>
<text x="64.8" y="40.3">DCD</text>
<text x="69.8" y="41.6">10</text>
<text x="69.8" y="39">11</text>
<text x="69.8" y="36.5">12</text>
<text x="251.5" y="40.3">A8</text>
<text x="254.8" y="36.5">DN1</text>
<text x="254.8" y="41.6">SBU1</text>
<text x="254.8" y="39">DP2</text>
<text x="45.7" y="44.1">4</text>
<text x="47.8" y="42.8">VDD5</text>
<text x="47.8" y="45.4">TXD</text>
<text x="63.8" y="45.4">VBUS</text>
<text x="64.1" y="42.8">ACT#</text>
<text x="69.8" y="44.1">9</text>
<text x="248.2" y="47.9">B1A12</text>
<text x="249.2" y="45.4">B4A9</text>
<text x="251.5" y="42.8">B5</text>
<text x="254.8" y="46.6">VBUS</text>
<text x="254.8" y="44.1">CC2</text>
<text x="48.7" y="53.5" transform="rotate(-90 48.7 53.5)">17</text>
<text x="49.7" y="50.9" transform="rotate(-90 49.7 50.9)">EP</text>
<text x="54.3" y="53.1" transform="rotate(-90 54.3 53.1)">5</text>
<text x="55.5" y="51" transform="rotate(-90 55.5 51)">RXD</text>
<text x="56.8" y="53.1" transform="rotate(-90 56.8 53.1)">6</text>
<text x="58.1" y="51" transform="rotate(-90 58.1 51)">V3</text>
<text x="59.3" y="53.1" transform="rotate(-90 59.3 53.1)">7</text>
<text x="60.6" y="51" transform="rotate(-90 60.6 51)">UD+</text>
<text x="61.9" y="53.1" transform="rotate(-90 61.9 53.1)">8</text>
<text x="63.1" y="51" transform="rotate(-90 63.1 51)">UD-</text>
<text x="254.8" y="49.2">GND</text>
<text x="263.3" y="52.2" transform="rotate(-90 263.3 52.2)">1</text>
<text x="264.3" y="50.7" transform="rotate(-90 264.3 50.7)">1</text>
<text x="265.9" y="52.2" transform="rotate(-90 265.9 52.2)">2</text>
<text x="266.9" y="50.7" transform="rotate(-90 266.9 50.7)">2</text>
<text x="72" y="103.9" transform="rotate(-90 72 103.9)">16</text>
<text x="73.3" y="106.8" transform="rotate(-90 73.3 106.8)">RI</text>
<text x="74.6" y="103.9" transform="rotate(-90 74.6 103.9)">15</text>
<text x="77.1" y="103.9" transform="rotate(-90 77.1 103.9)">14</text>
<text x="79.7" y="103.9" transform="rotate(-90 79.7 103.9)">13</text>
<text x="150.1" y="106.3">24</text>
<text x="153.2" y="107.6">24</text>
<text x="159.4" y="107.6">23</text>
<text x="162.6" y="106.3">23</text>
<text x="235.1" y="106.3">1</text>
<text x="256.4" y="106.3">16</text>
<text x="63.5" y="111.4">1</text>
<text x="63.5" y="113.9">2</text>
<text x="65.6" y="112.7">VIO</text>
<text x="75.8" y="108.6" transform="rotate(-90 75.8 108.6)">CTS</text>
<text x="77.1" y="112.7">DTRTNOW</text>
<text x="78.4" y="108.9" transform="rotate(-90 78.4 108.9)">DSR</text>
<text x="80.9" y="108.6" transform="rotate(-90 80.9 108.6)">RTS</text>
<text x="87.6" y="113.9">11</text>
<text x="87.6" y="111.4">12</text>
<text x="150.1" y="108.9">22</text>
<text x="150.1" y="111.4">20</text>
<text x="150.1" y="113.9">18</text>
<text x="153.2" y="110.1">22</text>
<text x="153.2" y="112.7">20</text>
<text x="159.4" y="112.7">19</text>
<text x="159.4" y="110.1">21</text>
<text x="162.6" y="113.9">17</text>
<text x="162.6" y="111.4">19</text>
<text x="162.6" y="108.9">21</text>
<text x="63.5" y="116.5">3</text>
<text x="63.5" y="119">4</text>
<text x="65.6" y="115.2">GND</text>
<text x="65.6" y="117.8">VDD5</text>
<text x="81.8" y="117.8">ACT#</text>
<text x="82.6" y="115.2">DCD</text>
<text x="87.6" y="119">9</text>
<text x="87.6" y="116.5">10</text>
<text x="135.8" y="117.5">CUT THIS PIN</text>
<text x="150.1" y="116.5">16</text>
<text x="150.1" y="119">14</text>
<text x="153.2" y="115.2">18</text>
<text x="153.2" y="117.8">16</text>
<text x="159.4" y="117.8">15</text>
<text x="159.4" y="115.2">17</text>
<text x="162.6" y="119">13</text>
<text x="162.6" y="116.5">15</text>
<text x="235.1" y="119">3</text>
<text x="235.1" y="116.5">2</text>
<text x="256.4" y="119">14</text>
<text x="256.4" y="116.5">15</text>
<text x="65.6" y="120.3">TXD</text>
<text x="67.5" y="125.9" transform="rotate(-90 67.5 125.9)">EP</text>
<text x="73.3" y="125.9" transform="rotate(-90 73.3 125.9)">RXD</text>
<text x="75.8" y="125.9" transform="rotate(-90 75.8 125.9)">V3</text>
<text x="78.4" y="125.9" transform="rotate(-90 78.4 125.9)">UD+</text>
<text x="80.9" y="125.9" transform="rotate(-90 80.9 125.9)">UD-</text>
<text x="81.5" y="120.3">VBUS</text>
<text x="150.1" y="121.6">12</text>
<text x="150.1" y="124.1">10</text>
<text x="153.2" y="120.3">14</text>
<text x="153.2" y="122.8">12</text>
<text x="153.2" y="125.4">10</text>
<text x="159.4" y="122.8">11</text>
<text x="159.4" y="120.3">13</text>
<text x="160.5" y="125.4">9</text>
<text x="162.6" y="124.1">9</text>
<text x="162.6" y="121.6">11</text>
<text x="66.5" y="128.4" transform="rotate(-90 66.5 128.4)">17</text>
<text x="72" y="128" transform="rotate(-90 72 128)">5</text>
<text x="74.6" y="128" transform="rotate(-90 74.6 128)">6</text>
<text x="77.1" y="128" transform="rotate(-90 77.1 128)">7</text>
<text x="79.7" y="128" transform="rotate(-90 79.7 128)">8</text>
<text x="151.1" y="126.6">8</text>
<text x="151.1" y="129.2">6</text>
<text x="151.1" y="131.7">4</text>
<text x="153.2" y="127.9">8</text>
<text x="153.2" y="130.5">6</text>
<text x="160.5" y="130.5">5</text>
<text x="160.5" y="127.9">7</text>
<text x="162.6" y="131.7">3</text>
<text x="162.6" y="129.2">5</text>
<text x="162.6" y="126.6">7</text>
<text x="235.1" y="131.7">5</text>
<text x="235.1" y="129.2">4</text>
<text x="256.4" y="131.7">12</text>
<text x="256.4" y="129.2">13</text>
<text x="151.1" y="134.3">2</text>
<text x="153.2" y="133">4</text>
<text x="153.2" y="135.5">2</text>
<text x="160.5" y="135.5">1</text>
<text x="160.5" y="133">3</text>
<text x="162.6" y="134.3">1</text>
<text x="235.1" y="141.9">6</text>
<text x="256.4" y="141.9">11</text>
<text x="235.1" y="144.4">7</text>
<text x="256.4" y="144.4">10</text>
<text x="235.1" y="154.6">8</text>
<text x="256.4" y="154.6">9</text>
</g>
</svg>
